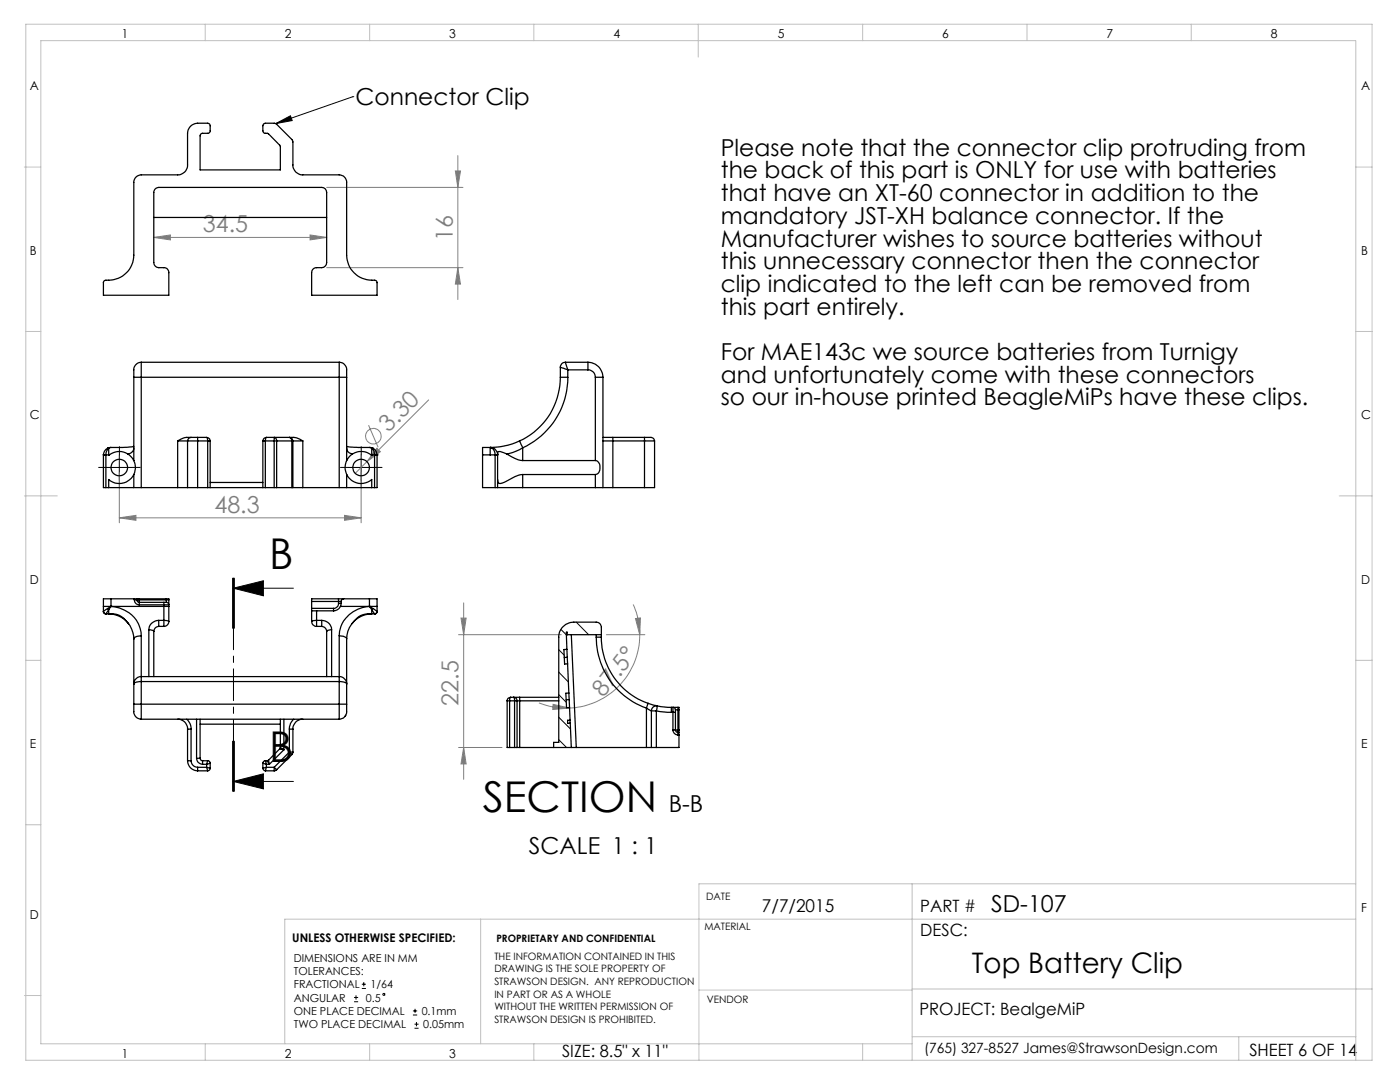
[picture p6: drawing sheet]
<svg xmlns="http://www.w3.org/2000/svg" width="279mm" height="216mm" viewBox="0 0 279 216" stroke-linecap="round" stroke-linejoin="round" font-family="sans-serif">
<g fill="none" stroke="#808080" stroke-width=".2">
<path d="M65.2 37.4h27.2M90.9 34.1h1l-.5 3.3zM91.4 31v28.8M30.7 47.4l3.3-.5v1zM30.7 47.4h34.5M61.9 46.9l3.3 .5-3.3 .5zM65.2 53.4h27.2M91.4 53.4l.5 3.3h-1zM85.5 79.8l-14.6 14.6M23.8 94.3v10M72.1 94.3v10M73.6 84.8l1.9 4.5"/>
<path d="M75.2 89.4l.7 .7-2.7 2zM23.8 103.3l3.3-.5v1zM23.8 103.3h48.3M68.8 102.8l3.3 .5-3.3 .5zM91.5 126.6h20.5M92 123.3h1l-.5 3.3zM92.5 120.3v35.2M121 126.6h7.7M126.4 120.6a14.5 14.5 0 0 1 1.3 6M126.8 123.4l1-.1-.1 3.3zM127.7 126.6a14.6 14.6 0 0 1-14 14.7M91.5 149.2h8.7"/>
<path d="M92.5 149.2l.5 3.2h-1zM107.6 140.3a15.2 15.2 0 0 0 6.1 1M110.4 140.5l3.3 .8-3.4 .3z"/>
<circle cx="74.5" cy="87" r="1.56"/>
</g>
<g fill="none" stroke="#000" stroke-width=".2">
<path d="M70.4 19.3h.1M70.4 19.3l-15.4 5.4M55 24.7l3-1.6 .3 1zM21.3 93.3h5M23.8 90.8v5M69.6 93.3h5M72.1 90.8v5M46.4 115.4v10M46.6 117.4l6-1.5v3zM46.6 117.4h12M46.6 115.4v10M46.8 115.4v10"/>
<path d="M46.4 147.9v10M46.6 155.9l6-1.5v3zM46.6 155.9h12M46.6 147.9v10M46.8 147.9v10zM70.7 199.9h.8M70.7 199h.8M71 198.6v.9M72.2 197.2h.8M72.2 196.4h.8M72.6 196v.8M82.4 202.5h.9"/>
<path d="M82.4 201.7h.9M82.7 205.2h.8M82.7 204.4h.8M82.8 201.3v.8M83.1 203.9v.9"/>
<circle cx="76.6" cy="198.4" r=".21"/>
</g>
<path d="M21.3 93.3h-1.6M23.8 90.8v-1.7M23.8 95.8v1.6M26.3 93.3h1.7M69.6 93.3h-1.7M72.1 90.8v-1.7M72.1 95.8v1.6M74.6 93.3h1.6" fill="none" stroke="#000" stroke-width=".2" stroke-dasharray="15.2 1.3 1.3 1.3"/>
<path d="M46.6 115.4v42.5" fill="none" stroke="#000" stroke-width=".2" stroke-dasharray="6.3 1.3 1.3 1.3" stroke-dashoffset="2.2"/>
<g fill="none" stroke="#c0c0c0" stroke-width=".2">
<path d="M5.2 4.8h268.6v206.8h-268.6zM41 4.8v3.3M73.8 4.8v3.3M106.5 4.8v3.3M139.3 4.8v6.6M172.2 4.8v3.3M205 4.8v3.3M237.7 4.8v3.3M4.9 33.3h3.2M270.5 33.3h3.3M5.2 66.1h2.9M270.5 66.1h3.3"/>
<path d="M4.9 99h6.5M267.3 99h6.5M5.2 131.8h2.9M270.5 131.8h3.3M5.2 164.6h2.9M182 176.4v35.2M270.6 176.4h-131.1v35.2M4.9 198.6h3.2M95.9 183.4v24.9M139.5 197.6h42.5M182 197.3h91.8M270.6 183.4h-213.8v24.9"/>
<path d="M41 208.3v3.3M73.8 208.3v3.3M106.5 208.3v3.3M172.2 208.3v3.3M182 208.3h-173.9v-200.2h262.4l.1 203.5M182 206.9h88.6M247.2 206.9v4.7"/>
</g>
<path d="M55 24.7l3-1.6 .3 1zM46.6 117.4l6-1.5v3zM46.6 155.9l6-1.5v3z" fill="#000"/>
<g fill="#808080">
<path d="M75.2 89.4l.7 .7-2.7 2z"/>
<path d="M23.8 103.3l3.3-.5v1zM68.8 102.8l3.3 .5-3.3 .5zM30.7 47.4l3.3-.5v1zM61.9 46.9l3.3 .5-3.3 .5z"/>
<path d="M110.4 140.5l3.3 .8-3.4 .3zM126.8 123.4l1-.1-.1 3.3z"/>
<path d="M91.4 53.4l.5 3.3h-1zM90.9 34.1h1l-.5 3.3z"/>
<path d="M92 123.3h1l-.5 3.3zM92.5 149.2l.5 3.2h-1z"/>
</g>
<g fill="none" stroke="#000" stroke-width=".25">
<path d="M27.1 35.3l1.1-.4h7.3a1.93 1.93 0 0 0 1.9-2v-6.3a2.05 2.05 0 0 1 2-2h2.1l.3 .1 .1 .3v1.2l-.2 .3-1.3 .1-.4 .3-.1 7h16.1v-4.7l-2.4-2.5-1-.2-.1-.4v-1l.1-.4 .4-.1h1.8l.4 .2 3.1 3.1 .2 .4v4.6a1.93 1.93 0 0 0 1.9 2h7.3a1.51 1.51 0 0 1 1.5 1.5v14.5a5.2 5.2 0 0 0 5.7 5.1l.3 .3v2.6h-13v-4.5a.96 .96 0 0 1 1-1h1a1.02 1.02 0 0 0 1-1v-14a.97 .97 0 0 0-1-1h-32.5a1.02 1.02 0 0 0-1 1v14a1.02 1.02 0 0 0 1 1h1a.96 .96 0 0 1 1 1v4.5h-13.1v-2.6l.2-.3a5.3 5.3 0 0 0 5.9-4.6v-15.3zM30.7 43.4h34.5M26.7 75.3h1.5M26.7 75.3v16.6M28.2 72.3v3M28.2 72.3a1.67 1.67 0 0 0-1.5 2.1v.9M28.2 75.3v22M28.2 75.3h39.5M28.2 72.3h39.5M67.7 75.3h1.5M67.7 72.3v3M67.7 72.3a1.67 1.67 0 0 1 1.5 2.1v.9"/>
<path d="M67.7 75.3v22M69.2 75.3v16.6M111.8 75.3h1.5M111.8 75.3a13.9 13.9 0 0 1-8.1 12.7M111.8 73.3l1.5 .5M111.8 73.3v2M112.8 72.3l.5 1.5M112.8 72.3a.96 .96 0 0 0-1 1M112.8 72.3h4.5M113.3 75.3a15.5 15.5 0 0 1-9 14.1M113.3 73.8v1.5M113.3 73.8h4"/>
<path d="M117.3 73.8a1.45 1.45 0 0 1 1.5 1.5M117.3 72.3v1.5M117.3 72.3a3 3 0 0 1 3 3M118.8 75.3h1.5M118.8 75.3v16.6M120.3 75.3v22M20.6 90.8h.1M20.6 90.8v6.5h.5M21.1 90.7v.1M21.1 90.7l-.5 .1M21.1 97.3h.6M21.1 90.8h.7"/>
<path d="M21.1 90.8v6.5M21.5 89.4a1.55 1.55 0 0 0-.9 1.4M21.5 89.4h.2M21.7 97.3h5M21.7 89.4v1.5l.1-.1M21.7 89.4a1.75 1.75 0 0 0-.6 1.3M22.2 89.3l-.5 .1M22.2 89.3l-.7 .1M25.5 90.6a3.3 3.3 0 0 0-3.7 .2M25.5 90.6l1.2 1.3M26.7 89.1l-1.4 .2h-3.1M26.7 91.9a3.2 3.2 0 0 1 0 2.8"/>
<path d="M26.7 97.3h1.5M26.7 94.7a3.2 3.2 0 0 1-5 1v1.6M26.7 89.4a1.24 1.24 0 0 1-1.2 1.2M26.7 94.7v2.6M28.2 97.3h7.3M35.5 88h1.9M35.5 97.3h1.9M35.5 88v9.3M37.4 88h2M37.4 97.3h2M37.4 88v9.3M38.1 87.3a.72 .72 0 0 0-.7 .7"/>
<path d="M38.1 87.3h1.3M38.1 87.3h-.2a3.5 3.5 0 0 0-2.4 .7M39.4 87.3v.7M39.4 88h2.1M39.4 87.3h1.8M39.4 88v9.3M39.4 97.3h2.1M41.2 87.3l.3 .7M41.2 87.3a.72 .72 0 0 1 .7 .7M41.5 88h.4M41.5 97.3h.4M41.5 88v9.3"/>
<path d="M41.9 97.3h10.6M41.9 88v9.3M41.9 96.3h10.6M52.5 88h.5M52.5 97.3h.5M52.5 88v9.3M53 88v9.3M53 88h1.7M53 97.3h1.7M53.2 87.3l-.2 .7M53.2 87.3a.72 .72 0 0 0-.7 .7M53.2 87.3h4.5"/>
<path d="M54.7 88v-.7a.49 .49 0 0 1 .5 .7M54.7 88h.5M54.7 97.3h.5M54.7 88v9.3M55.2 88h3M55.2 97.3h3M55.2 88v9.3M57.7 87.3a.63 .63 0 0 1 .5 .7M57.7 87.3a.72 .72 0 0 1 .8 .7M57.7 87.3h.3a3.5 3.5 0 0 1 2.4 .7M58.2 88h.3M58.2 97.3h.3"/>
<path d="M58.2 88v9.3M58.5 88h1.9M58.5 97.3h1.9M58.5 88v9.3M60.4 97.3h7.3M60.4 88v9.3M67.7 97.3h1.5M69.2 89.1l2.4 .2M69.2 91.9a3.1 3.1 0 0 0 0 2.8M69.2 94.7a3.2 3.2 0 0 0 5 1v1.6M69.2 97.3h5M69.2 89.4a1.18 1.18 0 0 0 1.1 1.2"/>
<path d="M69.2 94.7v2.6M70.3 90.6l-.6 .5-.5 .8M70.3 90.6a3.3 3.3 0 0 1 3.8 .2M71.6 89.3h2.1M73.7 89.3l.5 .1M73.7 89.3l.7 .1M74.1 90.8h.7M74.2 89.4v1.5l-.1-.1M74.2 89.4l.3 .4 .3 .9M74.2 89.4h.2M74.2 97.3h.6M74.4 89.4a1.59 1.59 0 0 1 .8 1.4"/>
<path d="M74.8 90.7v.1M74.8 90.7l.4 .1M74.8 90.8h.4M74.8 90.8v6.5M75.2 90.8h.1M75.2 90.8v6.5h-.4M96.3 90.8v6.5h2.5M96.3 90.8h1.5M97.8 90.8h1M97.8 89.3v1.5M97.8 89.3h.1M97.8 89.3l.4 .1"/>
<path d="M97.8 89.3h-1.5v1.5M97.8 89.3l.7 .1M98.2 89.4a1.76 1.76 0 0 1 .6 1.4M98.2 89.4h.3M98.5 89.4a1.62 1.62 0 0 1 .8 1.3M98.8 90.8h.1M98.8 97.3h.5M98.8 90.8v6.5M99.3 90.7l-.5 .1M99.3 90.7v.1M99.3 97.3h5M99.3 90.8v6.5"/>
<path d="M101.1 90.6l-1.3-.5h-.3l-.2 .2v.5M101.1 90.6l1 .6a4.3 4.3 0 0 0 2.2 .7M103.7 88l.6 1.4M103.7 88a13.9 13.9 0 0 1-5.9 1.3M104.3 94.7a8.6 8.6 0 0 0-3.5 1.5l-1 .3a.56 .56 0 0 1-.5-.8M104.3 89.4l-1.9 .9-1.3 .3M104.3 97.3h14.5M104.3 89.4v2.5M104.3 94.7v2.6M104.3 91.9h14.5M104.3 94.7h14.5M118.8 91.9a1.54 1.54 0 0 1 .3 2.7l-.3 .1"/>
<path d="M118.8 97.3h1.5M118.8 94.7v2.6M120.3 87.3h2M120.3 88h2M120.3 97.3h2M122.3 87.3v.7M122.3 88h6.3M122.3 87.3h6.3M122.3 97.3h6.3M122.3 88v9.3M128.6 87.3v.7M128.6 88h2"/>
<path d="M128.6 87.3h1.3a.76 .76 0 0 1 .7 .7M128.6 88v9.3M130.6 88v9.3h-2M22.2 119.5h-1.6v1.5M22.2 119.5v1.5M22.2 119.5h4.6M26.8 119.7h.5M26.8 119.5h.5M26.8 119.7a.96 .96 0 0 0 1 1M26.8 119.5v.2M27.3 119.7l.1 .4 .4 .1M27.3 119.7h.5"/>
<path d="M27.3 119.5h.5M27.3 119.5v.2M27.8 119.7v.5M27.8 119.5h5.4M27.8 119.5v.2M27.8 119.7h5.4M33.2 119.7v.5M33.2 119.7h.5M33.2 119.5h.5v.2M33.2 119.5v.2M33.7 119.7v1M67.6 119.5v.5"/>
<path d="M67.6 119.5h1M67.6 119.5h-5.4v.5M68.6 119.5l-.4 .2-.1 .3M68.6 119.5h5.1M73.7 119.5h1.5v1.5M73.7 119.5v1.5M20.6 121v1M20.6 121h1.6M20.6 122l.2 .4 .3 .1M21.1 122.5a4.4 4.4 0 0 1 4.8 2.3 5.6 5.6 0 0 1 .8 2.7M21.1 122.5h.1M21.5 121.4l.2 .2"/>
<path d="M21.5 121.4l-.9 .6M21.7 121.6v.8a5.4 5.4 0 0 1 4 2.1M21.7 121.6l-.6 .9M22.2 121h.1M22.2 121a6.2 6.2 0 0 1 6 5.9M22.2 121l-.5 .6M22.2 121l-.7 .4M22.2 121h10.5M26.7 127.5v9M26.7 136.5v4M27.8 120.2v.5M27.8 120.7h4.9"/>
<path d="M27.8 120.2h4.9M28.2 135v1M28.2 136a1.57 1.57 0 0 0-1.5 .5M28.2 135a1.49 1.49 0 0 0-1.5 1.5M28.2 126.9v8.1M28.2 126.9a1.45 1.45 0 0 0-1.5 .6M28.2 136v4.5M28.2 136h39.5M28.2 135h39.5M29.7 125.7v9.3M29.7 125.7a.97 .97 0 0 1 1 .3M30.7 126v9"/>
<path d="M31.7 123.8a1.97 1.97 0 0 0-2 1.9M31.7 123.8v1.2M31.7 125a1.01 1.01 0 0 0-1 1M31.7 123.8h1M31.7 125h1M32.7 121v2.8M32.7 123.8l1 .2M32.7 123.8v1.2M32.7 121h1M32.7 120.2h.5M32.7 120.7h1M32.7 120.2v.5"/>
<path d="M32.7 120.7v.3M33.2 120.2l.4 .2 .1 .3M33.7 124a.96 .96 0 0 1-1 1M33.7 121v3M33.7 120.7v.3M62.2 124a.96 .96 0 0 0 1 1M62.2 121.9v2.1M62.2 121.9h1M62.2 121.4v.5M62.2 120v1.4M62.2 121.4h4.4M62.2 120h5.4"/>
<path d="M63.2 121.9v1.9M63.2 123.8v1.2M63.2 123.8l-1 .2M63.2 123.8h1M63.2 121.9h3.4M63.2 125h1M64.2 123.8a1.94 1.94 0 0 1 2 1.9M64.2 125a1.01 1.01 0 0 1 1 1M64.2 123.8v1.2M65.2 126v9M66.2 125.7v9.3M66.2 125.7a.97 .97 0 0 0-1 .3"/>
<path d="M66.6 121.4v.5M67.6 120h.5M67.6 120.4h.5M67.6 120.4a.96 .96 0 0 1-1 1M67.6 120v.4M67.7 135a1.49 1.49 0 0 1 1.5 1.5M67.7 136a1.57 1.57 0 0 1 1.5 .5M67.7 135v1M67.7 126.9v8.1M67.7 126.9a1.45 1.45 0 0 1 1.5 .6M67.7 136v4.5M67.9 121a1.52 1.52 0 0 1-1.3 .9"/>
<path d="M67.9 121h5.8M68.1 120.4l-.2 .6M68.1 120v.4M69.2 127.5v9M69.2 136.5v4M73.7 121h.1M73.7 121a6.2 6.2 0 0 0-6 5.9M73.7 121l.5 .6M73.7 121l.7 .4M73.7 121h1.5M74.2 121.6v.8a5.3 5.3 0 0 0-4 2.1M74.2 121.6l.6 .9"/>
<path d="M74.4 121.4l-.2 .2M74.4 121.4l.8 .6M74.8 122.5a4.3 4.3 0 0 0-4.6 2 4.8 4.8 0 0 0-1 3M74.8 122.5h.1M75.2 121v1M75.2 122v.3l-.4 .2M101.2 139.8h.5M101.2 139.8v9.4h.5M101.7 139.8v9.4M101.7 139.8h1M101.9 139.1a.67 .67 0 0 0-.7 .7M101.9 139.1l-.2 .7"/>
<path d="M101.9 139.1h.6M102.5 139.1l.2 .7M102.5 139.1a.66 .66 0 0 1 .7 .7M102.5 139.1h1.2M102.7 139.8h.5M102.7 139.8v9.4M103.2 139.8h.5M103.2 139.8v9.4M103.7 139.1v.7M103.7 139.8h7.8M103.7 139.1h7.8M103.7 139.8v9.4"/>
<path d="M113 126.6h.2M113 126.6v-.4h.2v.4M113 126.6l.1 3M113.1 129.6h-.6l.2 2.9h.6M113.1 129.6l.1 1.6M113.2 126.6h6.8M113.2 131.2h-.6M113.2 131.2l.1 1.3M113.3 132.5l.2 5.8M113.5 138.3h-.6l.2 2.9h.6M113.5 138.3l.1 1.3M113.6 139.6l.2 4.1"/>
<path d="M113.6 139.6h-.6M114 126.6l1 22.6M119 127.1a15 15 0 0 0 10 14.2M119 127.1h1M119 126.6v.5M120 127.1v-1.9a1.02 1.02 0 0 0-1-1.1h-4.5a3 3 0 0 0-3 3v21h-1v1.1M120 127.1a13.9 13.9 0 0 0 9.3 13.2M26.7 140.5h1.5M26.7 140.5v1.2a1.55 1.55 0 0 0 1.5 1.8M28.2 140.5v3M28.2 140.5h39.5M28.2 143.5h39.5"/>
<path d="M35.5 143.5a1.93 1.93 0 0 1 1.9 2M37.3 143.5a2.44 2.44 0 0 1 .8 2M37.4 145.5h.7M37.4 151.8h.7M37.4 151.8a2.05 2.05 0 0 0 2 2M37.4 145.5v6.3M38.1 151.8a1.33 1.33 0 0 0 1.3 1.3M38.1 145.5v6.3M39.2 151.3h.7M39.2 151.3a1.2 1.2 0 0 0 1.2 1.2M39.2 143.5v7.8M39.4 153.1v.7"/>
<path d="M39.4 153.1h1.8M39.4 153.8h2.1M39.9 151.3l.2 .4 .3 .1M39.9 143.5v7.8M39.9 144.5h16.1M40.4 151.8v.7M40.4 152.5h.8M40.4 151.8h1.1M41.2 153.1l.7 .2M41.2 153.1l.3 .7M41.2 152.5v.6M41.5 151.8l-.3 .7"/>
<path d="M41.5 151.8l.4 .2v.3M41.9 152.3l-.7 .2M41.9 153.3v.3l-.4 .2M41.9 152.3v1M52.5 152.3l.7 .2M52.5 153.3l.1 .3 .4 .2M52.5 152.3v1M53 151.8l.2 .7M53 151.8l-.4 .1-.1 .4M53 151.8h.3M53 153.8h1.7M53.2 153.1l-.7 .2"/>
<path d="M53.2 153.1l-.2 .7M53.2 153.1h1.5M53.2 152.5v.6M53.2 152.5h.6M53.3 151.8l.5 .7M53.6 151.7l.2 .8M53.6 151.7l-.3 .1M54.7 153.1l.5 .5M54.7 153.1v.7M55.2 153.6l-.5 .2M55.8 149.4l.9 .2M55.8 149.4l-2.2 2.3"/>
<path d="M56 149.2l.7 .4M56 149.2l-.2 .2M56 143.5v5.7M56.7 143.5v6.1M56.7 149.6l-2.9 2.9M57.7 145.5h.8M57.7 150.1h.8M57.7 150.1l.5 .5M57.7 150.1l-3 3M57.7 145.5v4.6M58.2 150.6l-3 3M58.5 150.1l-.3 .5"/>
<path d="M58.5 145.5v4.6M58.6 143.5a2.44 2.44 0 0 0-.9 2M60.4 143.5a1.93 1.93 0 0 0-1.9 2M67.7 140.5h1.5M67.7 140.5v3M69 142.7l-.1 .2M69.2 140.5v1.2a1.55 1.55 0 0 1-1.5 1.8M101.7 149.2h1M102.7 149.2h.5M103.2 149.2h.5M103.7 149.2h10.3M113.8 143.7v.6"/>
<path d="M113.8 143.7h-.5v.6h.5M113.8 144.3l.2 4.9M114 149.2h1M115 149.2h14M129 141.3l1 .6M129 149.2h1M129 141.3v7.9M129.3 140.3l-.3 1M129.3 140.3l1.9 .6M130 141.9h1M130 149.2h1M130 141.9v7.3"/>
<path d="M131 141.9l3 .2M131 141.9v7.3M131.2 140.9l2.8 .2M131.2 140.9l-.2 1M131.2 140.9a1 1 0 0 0-1.2 1M134 141.1v1M134 142.1h.3M134 141.1h.3M134.3 145.7a.96 .96 0 0 0 1 .9M134.3 145.7h.5M134.3 142.1h.5M134.3 141.1v1"/>
<path d="M134.3 141.1l.3 .1 .2 .4M134.3 141.1h1M134.3 142.1v3.6M134.8 145.7l.1 .3 .4 .2M134.8 141.6v.5M134.8 145.7h.5M134.8 141.6h.5M134.8 142.1v3.6M135.3 146.2v.4M135.3 145.7v.5M135.3 141.1v.5M135.3 141.1h.2v.5"/>
<path d="M135.3 146.6h.2M135.3 146.2h.2M135.3 145.7h.2M135.3 141.6v4.1M135.3 141.6h.2M135.5 146.2v.4M135.5 145.7v.5M135.5 146.6v2.6h-4.5M135.5 141.6v4.1"/>
<circle cx="23.8" cy="93.3" r="1.65"/>
<circle cx="72.1" cy="93.3" r="1.65"/>
</g>
<path d="M111.5 129.6l1.1 1.1M111.5 134.1l1.9 2M111.5 138.6l1.5 1.5M111.9 125.6l1.1 1.1M115 124.1l2.5 2.5M111.5 143.1l2.3 2.4M111.5 147.6l1.6 1.6" fill="none" stroke="#000" stroke-width=".2"/>
<g font-size="8.5">
<text x="53.7" y="113.6">B</text>
<text x="53.7" y="152.1">B</text>
<text x="96.4" y="162.1">SECTION</text>
</g>
<text font-size="5.6" x="194" y="194.1">Top Battery Clip</text>
<g font-size="4.7">
<text x="70.9" y="21">Connector Clip</text>
<text x="143.9" y="31.1">Please note that the connector clip protruding from</text>
<text x="143.9" y="35.6">the back of this part is ONLY for use with batteries</text>
<text x="143.9" y="40.1">that have an XT-60 connector in addition to the</text>
<text x="143.9" y="44.7">mandatory JST-XH balance connector. If the</text>
<text x="143.9" y="49.2">Manufacturer wishes to source batteries without</text>
<text x="143.9" y="53.7">this unnecessary connector then the connector</text>
<text x="143.9" y="58.2">clip indicated to the left can be removed from</text>
<text x="143.9" y="62.8">this part entirely.</text>
<text x="143.9" y="71.8">For MAE143c we source batteries from Turnigy</text>
<text x="143.9" y="76.4">and unfortunately come with these connectors</text>
<text x="143.9" y="80.9">so our in-house printed BeagleMiPs have these clips.</text>
<text x="133.5" y="162.1">B-B</text>
<text x="105.6" y="170.3">SCALE 1 : 1</text>
<text x="197.8" y="182.1">SD-107</text>
</g>
<g font-size="4.7" fill="#808080">
<text x="40.5" y="46.3">34.5</text>
<text x="90.4" y="48.2" transform="rotate(-90 90.4 48.2)">16</text>
<text x="77.6" y="86.4" transform="rotate(-45 77.6 86.4)">3.30</text>
<text x="42.8" y="102.3">48.3</text>
<text x="91.5" y="140.8" transform="rotate(-90 91.5 140.8)">22.5</text>
<text x="120.5" y="139.3" transform="rotate(-52 120.5 139.3)">87.5°</text>
</g>
<text font-size="3.5" x="152.1" y="182.1">7/7/2015</text>
<g font-size="3.4">
<text x="183.7" y="182">PART #</text>
<text x="183.7" y="186.7">DESC:</text>
<text x="183.5" y="202.5">PROJECT: BealgeMiP</text>
<text x="112.2" y="211">SIZE: 8.5&quot; x 11&quot;</text>
<text x="249.3" y="210.7">SHEET 6 OF 14</text>
</g>
<text font-size="2.8" x="184.4" y="210.1">(765) 327-8527 James@StrawsonDesign.com</text>
<g font-size="2.5">
<text x="24.3" y="7.6">1</text>
<text x="56.8" y="7.6">2</text>
<text x="89.6" y="7.6">3</text>
<text x="122.4" y="7.6">4</text>
<text x="155.2" y="7.6">5</text>
<text x="188" y="7.6">6</text>
<text x="220.8" y="7.6">7</text>
<text x="253.6" y="7.6">8</text>
<text x="6" y="18">A</text>
<text x="271.7" y="18">A</text>
<text x="6" y="50.8">B</text>
<text x="271.7" y="50.8">B</text>
<text x="6" y="83.6">C</text>
<text x="271.7" y="83.7">C</text>
<text x="6" y="116.4">D</text>
<text x="271.7" y="116.4">D</text>
<text x="6" y="149.2">E</text>
<text x="271.7" y="149.2">E</text>
<text x="6" y="183.3">D</text>
<text x="271.7" y="182">F</text>
<text x="24.3" y="211">1</text>
<text x="56.8" y="211">2</text>
<text x="89.6" y="211">3</text>
</g>
<text font-size="2.4" x="58.3" y="187.9">UNLESS OTHERWISE SPECIFIED:</text>
<g font-size="2.2">
<text x="58.6" y="191.9">DIMENSIONS ARE IN MM</text>
<text x="58.6" y="194.6">TOLERANCES:</text>
<text x="58.6" y="197.2">FRACTIONAL</text>
<text x="73.9" y="197.2">1/64</text>
<text x="58.6" y="202.5">ONE PLACE DECIMAL</text>
<text x="58.6" y="199.9">ANGULAR</text>
<text x="73" y="199.9">0.5</text>
<text x="84.2" y="202.5">0.1mm</text>
<text x="58.6" y="205.2">TWO PLACE DECIMAL</text>
<text x="84.5" y="205.2">0.05mm</text>
</g>
<g font-size="2">
<text x="140.9" y="179.7">DATE</text>
<text x="140.6" y="185.6">MATERIAL</text>
<text x="98.7" y="191.5">THE INFORMATION CONTAINED IN THIS</text>
<text x="99.1" y="187.9">PROPRIETARY AND CONFIDENTIAL</text>
<text x="98.7" y="194">DRAWING IS THE SOLE PROPERTY OF</text>
<text x="98.7" y="196.6">STRAWSON DESIGN. ANY REPRODUCTION</text>
<text x="98.7" y="199.1">IN PART OR AS A WHOLE</text>
<text x="98.7" y="201.6">WITHOUT THE WRITTEN PERMISSION OF</text>
<text x="141" y="200.1">VENDOR</text>
<text x="98.7" y="204.1">STRAWSON DESIGN IS PROHIBITED.</text>
</g>
</svg>
